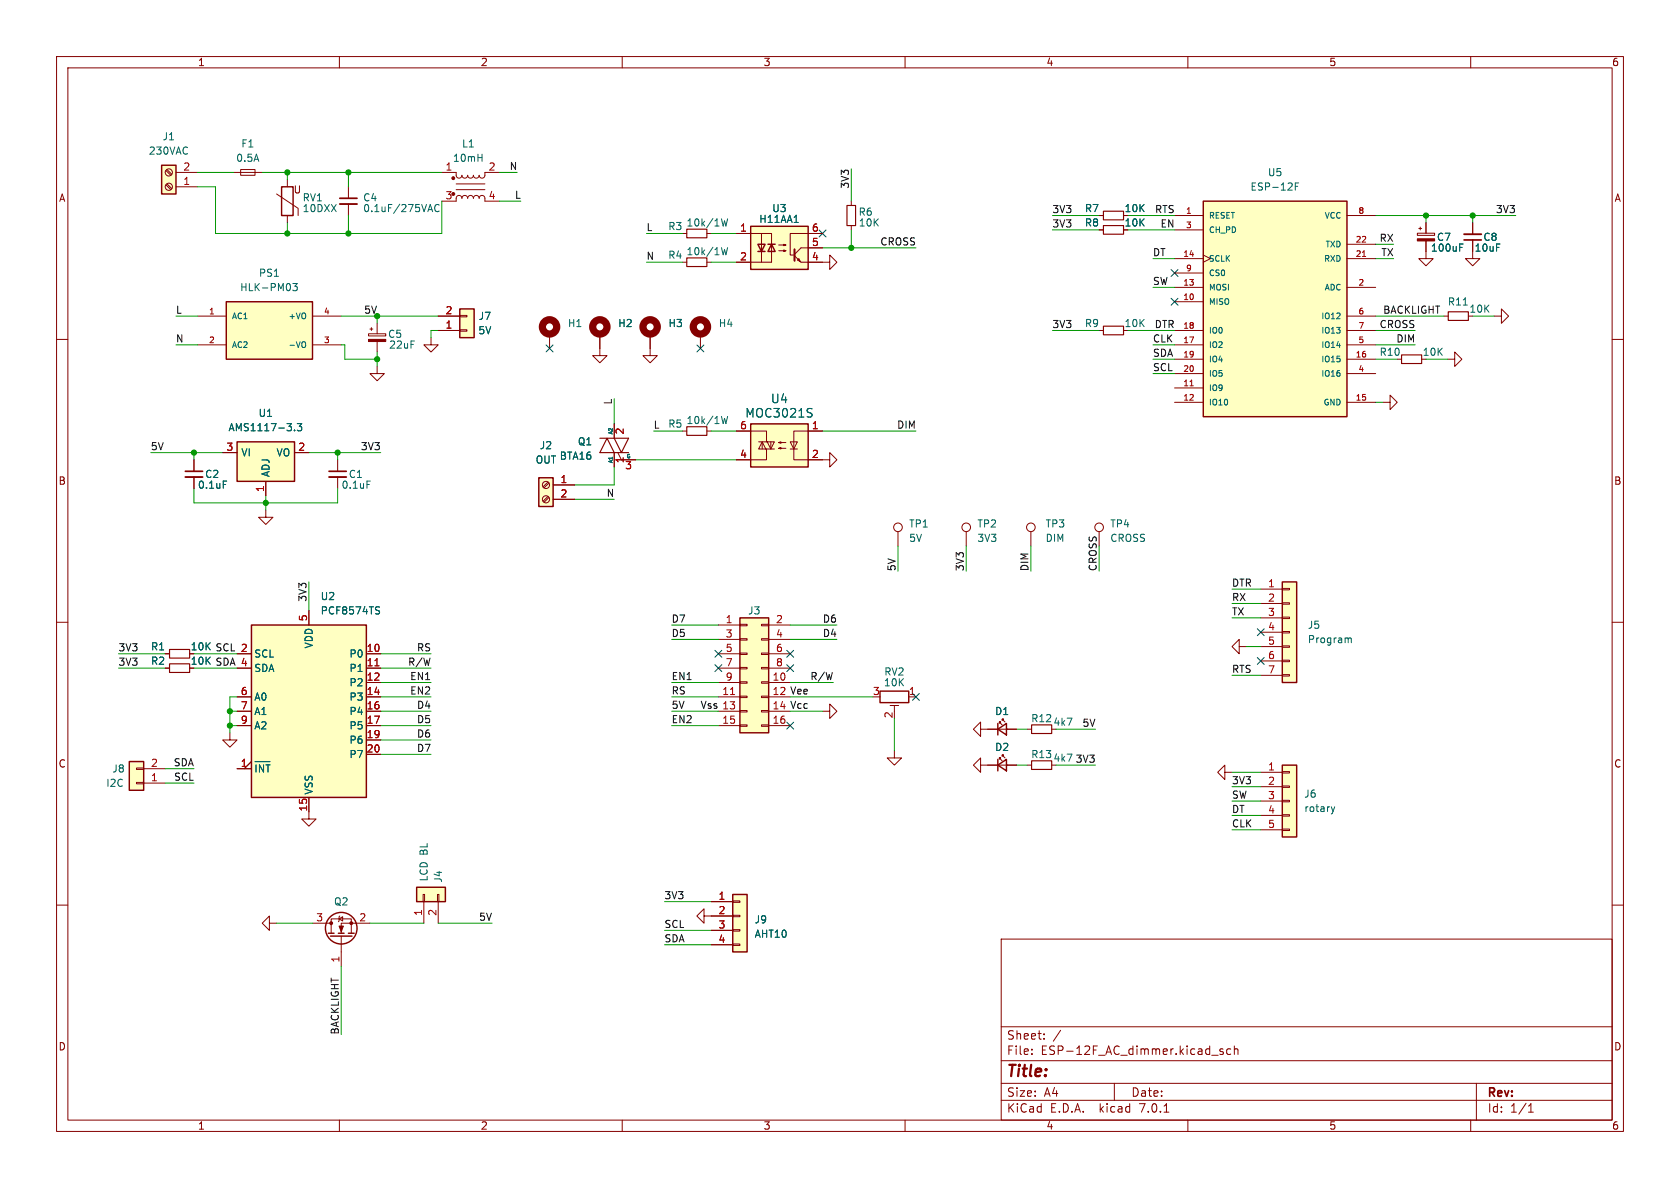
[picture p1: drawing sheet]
<svg xmlns="http://www.w3.org/2000/svg" width="297mm" height="210mm" viewBox="0 0 297 210" stroke-linecap="round" stroke-linejoin="round" font-family="sans-serif">
<g fill="none" stroke="#840000" stroke-width=".18">
<path d="M10 10h277v190h-277zM12 12h273v186h-273zM60 10v2M110 10v2M160 10v2M210 10v2M260 10v2M29.3 30.1l.9 .9M29.3 32.7l.9 .8M29.5 30l.9 .8M29.5 32.5l.9 .9M31.1 30.5h3.8"/>
<path d="M31.1 33h3.8M41.3 30.5h5.1M42.5 30h2.6v1h-2.6zM48.9 34.3l3.8 2.5v1.3M50.8 31.8v1.2M50.8 38.1v1.3M61.6 33v2.1M61.6 36.1v2M78.1 30.5h2.5l.1 .7 .4 .3 .4-.1 .2-.4 .1 .3 .3 .2 .4-.1 .2-.4 .1 .3 .3 .2 .4-.1 .2-.4 .2 .4 .5 .1 .2-.2 .1-.3 .2 .4 .4 .1 .4-.3v-.7h2.6M78.1 35.6h2.5l.1-.8 .5-.3 .3 .2 .2 .4 .1-.4 .3-.1 .4 .1 .2 .4 .1-.3 .2-.2h.5l.2 .5 .2-.4 .4-.1 .3 .1 .1 .4 .2-.4 .4-.2 .4 .4v.7h2.6M80.6 32.5h5.1M80.6 33.5h5.1"/>
<path d="M150.5 35.6v.7M150.5 39.9v.7M194.3 38.1h.8M207.6 38.1h5.1M238.1 38.1h5.1M252.1 39.4v1.8M260.3 39.4v2M10 60h2M34.9 55.9h5.1M55.2 55.9h5.1M65.2 59h3v.4h-3zM65.4 58.2h.5"/>
<path d="M65.7 57.9v.5M66.7 57.2v1.8M76.2 59.7v1.3h1.3l-1.3 1.2-1.3-1.2h1.3M77.5 55.9h3.8M77.5 58.4h3.8M81.3 55.8h1.2v.2h-1.2zM81.3 58.3h1.2v.2h-1.2zM97.2 59.1v2.5M106 59.1v3.8h1.3l-1.3 1.2-1.2-1.2h1.2M114.9 59.1v3.8h1.3l-1.3 1.2-1.2-1.2h1.2M120.6 41.3h.8M120.6 46.4h.8"/>
<path d="M123.8 59.1v2.5M125 41.3h.7M125 46.4h.7M130.2 41.3h4.4v5.1h-4.4M134.6 41.3h1.8v5.1h-1.8M137.7 44.3h1.2l-.3 .2v-.3l.3 .1M137.7 43.3h1.2l-.3 .1v-.2l.3 .1M140.5 45.2l1.1 1.2h5.1v-1.3l1.3 1.3-1.3 1.2v-1.2M141 46l.2-.3 .3 .5zM145.4 41.3h-5.7v3.8h.6M145.4 43.8h-3.8l-1.1 1.2M194.3 58.4h.8"/>
<path d="M194.3 40.6h.8M207.6 58.4h5.1M207.6 40.6h5.1M207.6 53.3h5.1M207.6 50.8h5.1M207.6 45.7h5.1M207.6 48.3h5.1M212.7 45.1l1.3 .6-1.3 .7M238.1 55.9h5.1M238.1 58.4h5.1M238.1 50.8h5.1M238.1 45.7h5.1"/>
<path d="M238.1 43.2h5.1M250.6 41.2h3v.4h-3zM250.8 40.4h.5M251.1 40.1v.5M252.1 42.6v3.1h1.3l-1.3 1.3-1.3-1.3h1.3M255.3 55.9h.7M260.3 42.4v3.3h1.3l-1.3 1.3-1.2-1.3h1.2M264.2 55.9h1.2v-1.3l1.3 1.3-1.3 1.3v-1.3M285 60h2M34.9 61h5.1M55.2 61h5.1M66.7 64.8v1.2h1.2l-1.2 1.3-1.3-1.3h1.3"/>
<path d="M66.7 60.4v1.8M108.6 74.9v2.6M120.6 76.2h.8M125 76.2h.7M130.2 76.2h5.3v1.9M134.1 78.1h2.8l-.6 1.3-.7-1.3M134.7 78.1v1.3M135.4 79.4l-.7-1.3-.6 1.3h2.8M135.5 79.4v1.9h-5.3M136.3 78.1v1.3M137.7 79.2l.3-.1v.3l-.3-.2h1.2M137.7 78.2l.3-.1v.3l-.3-.2h1.2"/>
<path d="M139.7 78.1h1.3l-.7 1.3zM139.7 79.4h1.3M145.4 76.2h-5.1v5.1h6.4v-1.3l1.3 1.3-1.3 1.3v-1.3M207.6 61h5.1M207.6 63.5h5.1M207.6 68.6h5.1M207.6 71.1h5.1M207.6 66h5.1M238.1 61h5.1M238.1 63.5h5.1M238.1 71.1h5.1M238.1 66h5.1"/>
<path d="M244.5 71.1h1.2v-1.2l1.3 1.2-1.3 1.3v-1.3M247 63.5h.8M255.9 63.5h1.3v-1.3l1.2 1.3-1.2 1.3v-1.3M34.3 81.3v2M34.3 84.3v2.1M39.4 80h2.5M47 90.2v1.2h1.3l-1.3 1.3-1.3-1.3h1.3M47 85.1v2.5M52.1 80h2.5M59.7 81.3v2M59.7 84.3v2.1M96.9 87.8l-.9 .8"/>
<path d="M96.9 85.2l-.9 .9M97.1 87.9l-.9 .9M97.1 85.4l-.9 .8M97.8 85.7h3.8M97.8 88.3h3.8M108.6 80v2.6M109.2 80l.7 1.3h2.5M158.7 94v2.5M170.8 94v2.5M182.2 94v2.5M194.3 94v2.5M10 110h2"/>
<path d="M29.2 115.6h.8M29.2 118.1h.8M41.9 115.6h2.5M41.9 118.1h2.5M54.6 108v2.5M64.8 115.6h2.5M64.8 118.1h2.5M127 110.5h3.8M127 113h3.8M127 115.6h3.8M127 118.1h3.8M130.8 118h1.3v.2h-1.3z"/>
<path d="M130.8 115.4h1.3v.3h-1.3zM130.8 112.9h1.3v.3h-1.3zM130.8 110.4h1.3v.2h-1.3zM134.6 118h1.3v.2h-1.3zM134.6 115.4h1.3v.3h-1.3zM134.6 112.9h1.3v.3h-1.3zM134.6 110.4h1.3v.2h-1.3zM135.9 110.5h3.8M135.9 113h3.8M135.9 115.6h3.8M135.9 118.1h3.8M219.1 114.3v-1.3l-1.3 1.3 1.3 1.3v-1.3h1.2"/>
<path d="M222.9 104.1h3.8M222.9 106.7h3.8M222.9 109.2h3.8M222.9 111.8h3.8M222.9 114.3h3.8M222.9 116.8h3.8M222.9 119.4h3.8M226.7 119.3h1.3v.2h-1.3zM226.7 116.7h1.3v.3h-1.3zM226.7 114.2h1.3v.2h-1.3zM226.7 111.6h1.3v.3h-1.3zM226.7 109.1h1.3v.2h-1.3z"/>
<path d="M226.7 106.6h1.3v.2h-1.3zM226.7 104h1.3v.3h-1.3zM285 110h2M24.1 135.8h1.3v.2h-1.3zM24.1 138.3h1.3v.3h-1.3zM25.4 138.4h3.8M25.4 135.9h3.8M40.6 129.5v1.3h1.3l-1.3 1.3-1.2-1.3h1.2M41.9 123.2h2.5M41.9 125.7h2.5M41.9 128.3h2.5M41.9 135.9h2.5"/>
<path d="M44.4 134.6l-1.2 1.3M64.8 120.7h2.5M64.8 123.2h2.5M64.8 125.7h2.5M64.8 128.3h2.5M64.8 130.8h2.5M64.8 133.4h2.5M127 120.7h3.8M127 123.2h3.8M127 125.7h3.8M127 128.3h3.8M130.8 128.1h1.3v.3h-1.3z"/>
<path d="M130.8 125.6h1.3v.3h-1.3zM130.8 123.1h1.3v.2h-1.3zM130.8 120.5h1.3v.3h-1.3zM134.6 128.1h1.3v.3h-1.3zM134.6 125.6h1.3v.3h-1.3zM134.6 123.1h1.3v.2h-1.3zM134.6 120.5h1.3v.3h-1.3zM135.9 120.7h3.8M135.9 123.2h3.8M135.9 125.7h3.8M135.9 128.3h3.8M145.4 125.7h1.3v-1.2l1.3 1.2-1.3 1.3v-1.3"/>
<path d="M157.4 124.7h1.5M158.1 132.7v1.3h-1.3l1.3 1.3 1.3-1.3h-1.3M158.1 124.7v1M160.7 123.2h1.2M173.4 128.9v1.3l-1.3-1.3 1.3-1.3v1.3h6.3M173.4 135.3v1.2l-1.3-1.2 1.3-1.3v1.3h6.3M176.7 134.2v-.2h.2h-.2l.5 .5M176.7 127.9v-.3h.2h-.2l.5 .5M177.2 133.7v-.2h.2h-.2l.5 .5M177.2 127.4v-.3h.2h-.2l.5 .5M181.6 128.9h.8M181.6 135.3h.8"/>
<path d="M216.5 136.5v-1.2l-1.2 1.2 1.2 1.3v-1.3h1.3M222.9 136.5h3.8M222.9 139.1h3.8M226.7 138.9h1.3v.3h-1.3zM226.7 136.4h1.3v.3h-1.3zM10 160h2M54.6 141v3.8h1.3l-1.3 1.3-1.3-1.3h1.3M74.8 158.1h.3v1.3h-.3zM74.9 159.4v3.8M77.3 158.1h.3v1.3h-.3zM77.5 159.4v3.8M125.7 159.4h3.8"/>
<path d="M129.5 159.3h1.3v.2h-1.3zM222.9 141.6h3.8M222.9 144.1h3.8M222.9 146.7h3.8M226.7 146.6h1.3v.2h-1.3zM226.7 144h1.3v.3h-1.3zM226.7 141.5h1.3v.2h-1.3zM285 160h2M47.6 163.2v-1.3l-1.2 1.3 1.2 1.3v-1.3h1.3M55.2 163.2h3.3M58.5 165v-2.6h3.6v2.6M59.9 162.4l.7-.3v.7z"/>
<path d="M60.1 161.9l-.2 .2v.7l-.1 .1M60.3 165.5v5.3M65.4 163.2h-5.1v1.8M124.5 161.9v-1.2l-1.3 1.2 1.3 1.3v-1.3h5M125.7 164.5h3.8M125.7 167h3.8M129.5 166.9h1.3v.2h-1.3zM129.5 164.3h1.3v.3h-1.3zM129.5 161.8h1.3v.3h-1.3zM177 166h108v32h-108zM60 198v2M110 198v2"/>
<path d="M160 198v2M177 194.5h108M177 191.5h108M177 187.5h108M177 181.5h108M182.4 186.3v.1M182.4 185.5v.1M184.6 183.6v.1M184.6 182.8v.1M197 191.5v3M205.8 196.6h.8M210 198v2"/>
<path d="M214.2 186.5h1.2M216.2 185.5l-.3-.1-.3 .2 .1 .2 .5 .2v.3h-.6M217.6 185.5l-.5-.1-.2 .3v.4l.1 .2h.6M218.2 185.5l.2-.1 .4 .1 .1 .9M218.2 184.9v1.5M260 198v2M261 191.5v6.5M270.2 196.6h.9M270.2 195.5l.4-.4v1.5"/>
<circle cx="29.8" cy="33" r=".63"/>
<circle cx="29.8" cy="30.5" r=".63"/>
<circle cx="96.5" cy="85.7" r=".63"/>
<circle cx="96.5" cy="88.3" r=".63"/>
<circle cx="158.7" cy="93.2" r=".76"/>
<circle cx="170.8" cy="93.2" r=".76"/>
<circle cx="182.2" cy="93.2" r=".76"/>
<circle cx="194.3" cy="93.2" r=".76"/>
</g>
<g fill="#ffffc2" stroke="#ffffc2" stroke-width=".18">
<path d="M40 53.3h15.2v10.2h-15.2z"/>
<path d="M132.7 74.9h10.2v7.7h-10.2z"/>
<path d="M129.5 158.1h2.6v10.2h-2.6z"/>
<path d="M73.7 156.8h5v2.6h-5z"/>
<path d="M81.3 54.6h2.5v5.1h-2.5z"/>
<path d="M226.7 135.3h2.5v12.7h-2.5z"/>
<path d="M226.7 102.9h2.5v17.8h-2.5z"/>
<path d="M130.8 109.2h5.1v20.3h-5.1z"/>
<path d="M41.9 78.1h10.2v7h-10.2z"/>
<path d="M95.2 84.5h2.6v5h-2.6z"/>
<path d="M22.9 134.6h2.5v5.1h-2.5z"/>
<path d="M28.6 29.2h2.5v5.1h-2.5z"/>
<path d="M44.4 110.5h20.4v30.5h-20.4z"/>
<path d="M132.7 40h10.2v7.6h-10.2z"/>
<path d="M212.7 35.6h25.4v38.1h-25.4z"/>
</g>
<g fill="none" stroke="#840000" stroke-width=".25">
<path d="M28.6 29.2h2.5v5.1h-2.5zM49.8 33h2v5.1h-2zM212.7 35.6h25.4v38.1h-25.4zM40 53.3h15.2v10.2h-15.2zM81.3 54.6h2.5v5.1h-2.5zM132.7 40h10.2v7.6h-10.2zM134 43.2h1.3l-.7 1.3zM134 44.5h1.3M135.8 43.2h1.2M136.4 43.2l.6 1.3h-1.2zM41.9 78.1h10.2v7h-10.2zM132.7 74.9h10.2v7.7h-10.2z"/>
<path d="M95.2 84.5h2.6v5h-2.6zM44.4 110.5h20.4v30.5h-20.4zM130.8 109.2h5.1v20.3h-5.1zM226.7 102.9h2.5v17.8h-2.5zM22.9 134.6h2.5v5.1h-2.5zM155.6 122.2h5.1v2h-5.1zM176.4 135.3l1.5-1.1v2.1zM176.4 128.9l1.5-1v2zM176.4 127.9v2M176.4 134.2v2.1M226.7 135.3h2.5v12.7h-2.5zM73.7 156.8h5v2.6h-5z"/>
<path d="M129.5 158.1h2.6v10.2h-2.6zM58 165h1.1M58.4 165.5h3.8M59.8 165h1M61.6 165h1"/>
<circle cx="60.3" cy="164.1" r="2.79"/>
</g>
<g fill="none" stroke="#006464" stroke-width=".18">
<path d="M75.8 37.1h.6M76.1 36.1l.4 1.3M77.6 36.3a.6 .6 0 0 0-.8 .4 .6 .6 0 0 0 .6 .7l.2-.1M84.5 27.9h.7M85.2 27.3v1.2M128.6 38.7l-.3 1.3-.2-.9-.3 .9M140.4 39.3h.7M229 32.9h.4M229.6 32.3h-.6v1.3M51.8 50.1h.8l-.5 .5 .4 .1v.6l-.2 .1-.5-.1M128.6 43.8l-.3 1.2-.2-.9-.3 .9M258.1 43.1h.6"/>
<path d="M52.1 76v.2M52.6 74.9h.7l-.4 .5 .4 .1v.5l-.2 .2-.5-.2M53.8 60.4l.2 .4v.5l-.2 .1M128.6 73.6l-.3 1.3-.2-.9-.3 .9M143.3 72.2l.3 .1M143.4 73.1l.2 .2-.2 .4M39.5 85h.6M64.9 85h.6M66.6 107.3h.5M66.9 107.9l.2 .3-.2 .3M238.4 112.8h.4l.1 .8M45.1 134.6h2.6"/>
<path d="M45.3 135.2v1.3M46.6 135.2v1.3l-.7-1.3v1.3M47 135.2h.7M47.4 135.2v1.3M235.4 142.6l.3 .9M235.7 143.5l-.2 .3M236 142.6l-.3 .9"/>
</g>
<g fill="none" stroke="#840000" stroke-width="1.3">
<circle cx="97.2" cy="57.8" r="1.27"/>
<circle cx="106" cy="57.8" r="1.27"/>
<circle cx="114.9" cy="57.8" r="1.27"/>
<circle cx="123.8" cy="57.8" r="1.27"/>
</g>
<g fill="#840000" stroke="#840000" stroke-width=".18">
<path d="M59.9 163.7h.8l-.4 1z"/>
<path d="M250.6 42.2h3v.4h-3z"/>
<path d="M65.2 60h3v.4h-3z"/>
<circle cx="62.1" cy="163.2" r=".25"/>
<circle cx="58.5" cy="163.2" r=".25"/>
<circle cx="80.1" cy="34.3" r=".25"/>
<circle cx="80.1" cy="31.5" r=".25"/>
</g>
<path d="M60.1 36.1h3M258.8 41.4h3.1M32.8 84.3h3M58.2 84.3h3" fill="none" stroke="#840000" stroke-width=".33"/>
<path d="M60.1 35.1h3M258.8 42.4h3.1M32.8 83.3h3M58.2 83.3h3" fill="none" stroke="#840000" stroke-width=".3"/>
<g fill="none" stroke="#840000" stroke-width=".2">
<path d="M149.7 36.3h1.6v3.6h-1.6zM195.1 39.9h3.5v1.5h-3.5zM195.1 37.3h3.5v1.6h-3.5zM121.4 40.5h3.6v1.5h-3.6zM121.4 45.6h3.6v1.5h-3.6zM195.1 57.7h3.5v1.5h-3.5zM256 55.1h3.6v1.5h-3.6zM106 77.5h5.1l-1.2 2.5-1.3-2.5M121.4 75.4h3.6v1.6h-3.6zM247.8 62.7h3.5v1.6h-3.5zM108.6 80l-1.3-2.5-1.3 2.5h5.1M30 114.8h3.5v1.5h-3.5z"/>
<path d="M30 117.3h3.5v1.6h-3.5zM182.4 128.1h3.5v1.6h-3.5zM182.4 134.5h3.5v1.5h-3.5z"/>
</g>
<path d="M240.9 45.3h.5M210.4 68.2h.6M66.3 117.7h.7M129.1 122.8h.8" fill="none" stroke="#a90000" stroke-width=".18"/>
<path d="M140.5 44.1v2" fill="none" stroke="#840000" stroke-width=".36"/>
<g fill="none" stroke="#009600" stroke-width=".18">
<path d="M34.9 30.5h6.4M34.9 33h3.2v8.3h40v-5.7M46.4 30.5h31.7M50.8 30.5v1.3M50.8 39.4v1.9M61.6 30.5v2.5M61.6 38.1v3.2M88.3 30.5h3.1M88.3 35.6h3.8M150.5 29.8v5.8M186.1 38.1h8.2M199.4 38.1h8.2"/>
<path d="M243.2 38.1h24.8M252.1 38.1v1.3M260.3 38.1v1.3M31.1 55.9h3.8M60.3 55.9h17.2M66.7 55.9v1.3M77.5 58.4h-1.3v1.3M114.3 41.3h6.3M114.3 46.4h6.3M125.7 41.3h4.5M125.7 46.4h4.5M145.4 43.8h16.5"/>
<path d="M150.5 40.6v3.2M186.1 58.4h8.2M186.1 40.6h8.2M199.4 58.4h8.2M199.4 40.6h8.2M203.8 45.7h3.8M203.8 50.8h3.8M243.2 58.4h7M243.2 43.2h3.2M243.2 55.9h12.1M243.2 45.7h3.2M260.3 55.9h3.9"/>
<path d="M31.1 61h3.8M60.3 61h.7v2.5h5.7M66.7 62.2v2.6M108.6 70.5v4.4M115.6 76.2h5M125.7 76.2h4.5M145.4 76.2h16.5M203.8 66h3.8M203.8 61h3.8M203.8 63.5h3.8M243.2 61h7M243.2 63.5h3.8"/>
<path d="M243.2 71.1h1.3M252.1 63.5h3.8M26.7 80h12.7M34.3 86.4v2.5h25.4v-2.5M34.3 80v1.3M47 87.6v2.6M54.6 80h12.7M59.7 80v1.3M101.6 88.3h7M108.6 82.6v3.1h-7M112.4 81.3h17.8M158.7 96.5v4.5"/>
<path d="M170.8 96.5v4.5M182.2 96.5v4.5M194.3 96.5v4.5M21 118.1h8.2M21 115.6h8.2M34.3 118.1h7.6M34.3 115.6h7.6M54.6 102.9v5.1M67.3 118.1h8.9M67.3 115.6h8.9M118.7 113h8.3M118.7 110.5h8.3"/>
<path d="M139.7 113h8.3M139.7 110.5h8.3M217.8 109.2h5.1M217.8 106.7h5.1M217.8 119.4h5.1M217.8 104.1h5.1M220.3 114.3h2.6M29.2 135.9h5.1M29.2 138.4h5.1M40.6 125.7h1.3M40.6 128.3h1.3M41.9 123.2h-1.3v6.3"/>
<path d="M67.3 123.2h8.9M67.3 125.7h8.9M67.3 133.4h8.9M67.3 128.3h8.9M67.3 120.7h8.9M67.3 130.8h8.9M118.7 123.2h8.3M118.7 125.7h8.3M118.7 128.3h8.3M118.7 120.7h8.3M139.7 123.2h14.6M139.7 125.7h5.7"/>
<path d="M139.7 120.7h7.6M158.1 127v5.7M179.7 135.3h1.9M179.7 128.9h1.9M186.7 135.3h7M186.7 128.9h7M217.8 139.1h5.1M217.8 136.5h5.1M117.5 159.4h8.2M217.8 141.6h5.1M217.8 146.7h5.1M217.8 144.1h5.1"/>
<path d="M48.9 163.2h6.3M60.3 170.8v12.1M65.4 163.2h9.5M77.5 163.2h9.5M117.5 167h8.2M117.5 164.5h8.2"/>
</g>
<g fill="none" stroke="#000084" stroke-width=".18">
<path d="M144.8 40.7l1.2 1.2M146 40.7l-1.2 1.2M207 52.7l1.3 1.2M207 47.7l1.3 1.2M208.3 52.7l-1.3 1.2M208.3 47.7l-1.3 1.2M96.5 61l1.3 1.2M97.8 61l-1.3 1.2M123.2 61l1.2 1.2M124.4 61l-1.2 1.2M126.4 115l1.2 1.2M126.4 117.5l1.2 1.2"/>
<path d="M127.6 117.5l-1.2 1.2M127.6 115l-1.2 1.2M139.1 117.5l1.2 1.2M139.1 115l1.2 1.2M140.3 117.5l-1.2 1.2M140.3 115l-1.2 1.2M222.3 111.2l1.2 1.2M222.3 116.2l1.2 1.2M223.5 111.2l-1.2 1.2M223.5 116.2l-1.2 1.2M139.1 127.7l1.2 1.2M140.3 127.7l-1.2 1.2"/>
<path d="M161.3 122.6l1.2 1.2M162.5 122.6l-1.2 1.2"/>
</g>
<g fill="#009600" stroke="#009600" stroke-width=".18">
<circle cx="59.7" cy="80" r=".46"/>
<circle cx="34.3" cy="80" r=".46"/>
<circle cx="47" cy="88.9" r=".46"/>
<circle cx="61.6" cy="30.5" r=".46"/>
<circle cx="66.7" cy="55.9" r=".46"/>
<circle cx="61.6" cy="41.3" r=".46"/>
<circle cx="66.7" cy="63.5" r=".46"/>
<circle cx="50.8" cy="30.5" r=".46"/>
<circle cx="50.8" cy="41.3" r=".46"/>
<circle cx="150.5" cy="43.8" r=".46"/>
<circle cx="40.6" cy="125.7" r=".46"/>
<circle cx="40.6" cy="128.3" r=".46"/>
<circle cx="260.3" cy="38.1" r=".46"/>
<circle cx="252.1" cy="38.1" r=".46"/>
</g>
<text font-size="2.8" fill="#840000" x="178" y="190.8">Title:</text>
<g font-size="2.1" fill="#006464">
<text x="136.2" y="71.4">U4</text>
<text x="131.7" y="74">MOC3021S</text>
</g>
<g font-size="2.1" fill="#840000">
<text x="178" y="183.9">Sheet:</text>
<text x="186.2" y="183.9">/</text>
<text x="178" y="186.6">File:</text>
<text x="184" y="186.6">ESP-12F_AC_dimmer.kicad_sch</text>
<text x="178" y="196.8">KiCad</text>
<text x="178" y="194">Size:</text>
<text x="184.6" y="194">A4</text>
<text x="185.7" y="196.8">E.D.A.</text>
<text x="194.4" y="196.8">kicad</text>
<text x="200" y="194">Date:</text>
<text x="201.5" y="196.8">7.0.1</text>
<text x="263" y="194.2">Rev:</text>
<text x="263" y="196.8">Id:</text>
<text x="267" y="196.8">1/1</text>
</g>
<g font-size="1.8" fill="#840000">
<text x="35" y="11.8">1</text>
<text x="85" y="11.8">2</text>
<text x="135" y="11.8">3</text>
<text x="185" y="11.8">4</text>
<text x="235" y="11.8">5</text>
<text x="285" y="11.8">6</text>
<text x="10.4" y="35.8">A</text>
<text x="51.8" y="34.4">U</text>
<text x="285.4" y="35.8">A</text>
<text x="198.8" y="40.2">10K</text>
<text x="198.8" y="37.7">10K</text>
<text x="10.3" y="85.8">B</text>
<text x="285.3" y="85.8">B</text>
<text x="33.7" y="115.1">10K</text>
<text x="33.7" y="117.7">10K</text>
<text x="10.3" y="135.8">C</text>
<text x="285.3" y="135.8">C</text>
<text x="10.3" y="185.8">D</text>
<text x="285.3" y="185.8">D</text>
<text x="35" y="199.8">1</text>
<text x="85" y="199.8">2</text>
<text x="135" y="199.8">3</text>
<text x="185" y="199.8">4</text>
<text x="235" y="199.8">5</text>
<text x="285" y="199.8">6</text>
</g>
<g font-size="1.8" fill="#006464">
<text x="26.2" y="27.5">230VAC</text>
<text x="28.7" y="25">J1</text>
<text x="41.7" y="28.8">0.5A</text>
<text x="42.6" y="26.2">F1</text>
<text x="80" y="28.8">10mH</text>
<text x="81.6" y="26.2">L1</text>
<text x="53.4" y="35.8">RV1</text>
<text x="64.1" y="35.8">C4</text>
<text x="221" y="33.8">ESP-12F</text>
<text x="224.1" y="31.3">U5</text>
<text x="53.4" y="37.7">10DXX</text>
<text x="64.1" y="37.7">0.1uF/275VAC</text>
<text x="118.1" y="40.8">R3</text>
<text x="121.3" y="40.2">10k/1W</text>
<text x="134.2" y="39.6">H11AA1</text>
<text x="136.5" y="37.7">U3</text>
<text x="151.7" y="38.3">R6</text>
<text x="151.8" y="40.2">10K</text>
<text x="191.7" y="40.2">R8</text>
<text x="191.7" y="37.7">R7</text>
<text x="118.1" y="45.9">R4</text>
<text x="121.3" y="45.3">10k/1W</text>
<text x="252.9" y="44.6">100uF</text>
<text x="254" y="42.7">C7</text>
<text x="260.6" y="44.6">10uF</text>
<text x="262.2" y="42.7">C8</text>
<text x="42.4" y="51.6">HLK-PM03</text>
<text x="45.7" y="49.1">PS1</text>
<text x="68.5" y="59.9">C5</text>
<text x="84.5" y="59.2">5V</text>
<text x="84.6" y="56.7">J7</text>
<text x="100.3" y="58">H1</text>
<text x="109.2" y="58">H2</text>
<text x="118.1" y="58">H3</text>
<text x="127" y="58">H4</text>
<text x="191.7" y="58">R9</text>
<text x="198.8" y="58">10K</text>
<text x="255.9" y="54.2">R11</text>
<text x="259.7" y="55.4">10K</text>
<text x="68.7" y="61.8">22uF</text>
<text x="243.8" y="63.1">R10</text>
<text x="251.5" y="63.1">10K</text>
<text x="40.3" y="76.4">AMS1117-3.3</text>
<text x="45.7" y="73.9">U1</text>
<text x="118.1" y="75.8">R5</text>
<text x="121.3" y="75.1">10k/1W</text>
<text x="42.7" y="80.8">VI</text>
<text x="48.8" y="80.8">VO</text>
<text x="94.6" y="82.1">OUT</text>
<text x="95.4" y="79.6">J2</text>
<text x="98.9" y="81.4">BTA16</text>
<text x="102.1" y="78.9">Q1</text>
<text x="34.9" y="86.6">0.1uF</text>
<text x="36.2" y="84.6">C2</text>
<text x="47.8" y="84.3" transform="rotate(-90 47.8 84.3)">ADJ</text>
<text x="60.3" y="86.6">0.1uF</text>
<text x="61.6" y="84.6">C1</text>
<text x="160.7" y="93.4">TP1</text>
<text x="160.7" y="95.9">5V</text>
<text x="172.7" y="93.4">TP2</text>
<text x="172.7" y="95.9">3V3</text>
<text x="184.8" y="93.4">TP3</text>
<text x="184.8" y="95.9">DIM</text>
<text x="196.2" y="93.4">TP4</text>
<text x="196.2" y="95.9">CROSS</text>
<text x="56.6" y="106.2">U2</text>
<text x="56.6" y="108.8">PCF8574TS</text>
<text x="132.2" y="108.8">J3</text>
<text x="231.1" y="111.3">J5</text>
<text x="231.1" y="113.9">Program</text>
<text x="26.6" y="115.1">R1</text>
<text x="26.6" y="117.7">R2</text>
<text x="45" y="116.4">SCL</text>
<text x="45" y="118.9">SDA</text>
<text x="55.4" y="114.8" transform="rotate(-90 55.4 114.8)">VDD</text>
<text x="61.7" y="116.4">P0</text>
<text x="61.7" y="118.9">P1</text>
<text x="156.3" y="119.6">RV2</text>
<text x="45" y="124">A0</text>
<text x="61.7" y="121.5">P2</text>
<text x="61.7" y="124">P3</text>
<text x="156.2" y="121.5">10K</text>
<text x="45" y="126.6">A1</text>
<text x="45" y="129.1">A2</text>
<text x="61.7" y="126.6">P4</text>
<text x="61.7" y="129.1">P5</text>
<text x="61.7" y="131.6">P6</text>
<text x="175.9" y="126.6">D1</text>
<text x="182.2" y="127.8">R12</text>
<text x="186.2" y="128.5">4k7</text>
<text x="19.8" y="136.7">J8</text>
<text x="61.7" y="134.2">P7</text>
<text x="175.9" y="132.9">D2</text>
<text x="182.2" y="134.2">R13</text>
<text x="186.2" y="134.8">4k7</text>
<text x="18.7" y="139.3">I2C</text>
<text x="55.4" y="140.5" transform="rotate(-90 55.4 140.5)">VSS</text>
<text x="230.5" y="141.2">J6</text>
<text x="230.5" y="143.7">rotary</text>
<text x="75.8" y="155.9" transform="rotate(-90 75.8 155.9)">LCD BL</text>
<text x="59" y="160.2">Q2</text>
<text x="78.3" y="156.1" transform="rotate(-90 78.3 156.1)">J4</text>
<text x="133.4" y="163.4">J9</text>
<text x="133.4" y="165.9">AHT10</text>
</g>
<g font-size="1.8" fill="#a90000">
<text x="32.4" y="32.8">1</text>
<text x="32.4" y="30.2">2</text>
<text x="78.7" y="30.2">1</text>
<text x="78.7" y="35.3">3</text>
<text x="86.3" y="30.2">2</text>
<text x="86.3" y="35.3">4</text>
<text x="130.8" y="41">1</text>
<text x="143.5" y="41">6</text>
<text x="130.8" y="46.1">2</text>
<text x="143.5" y="46.1">4</text>
<text x="143.5" y="43.6">5</text>
<text x="78.7" y="58.2">1</text>
<text x="78.7" y="55.6">2</text>
<text x="110.5" y="76.9" transform="rotate(-90 110.5 76.9)">2</text>
<text x="130.8" y="75.9">6</text>
<text x="143.5" y="75.9">1</text>
<text x="40" y="79.8">3</text>
<text x="52.7" y="79.8">2</text>
<text x="110.5" y="83.2">3</text>
<text x="110.5" y="81.9" transform="rotate(-90 110.5 81.9)">1</text>
<text x="130.8" y="81">4</text>
<text x="143.5" y="81">2</text>
<text x="46.7" y="87" transform="rotate(-90 46.7 87)">1</text>
<text x="99" y="85.5">1</text>
<text x="99" y="88">2</text>
<text x="224.1" y="103.9">1</text>
<text x="224.1" y="106.4">2</text>
<text x="54.4" y="109.9" transform="rotate(-90 54.4 109.9)">5</text>
<text x="128.2" y="110.2">1</text>
<text x="128.2" y="112.8">3</text>
<text x="137.1" y="110.2">2</text>
<text x="137.1" y="112.8">4</text>
<text x="224.1" y="109">3</text>
<text x="224.1" y="111.5">4</text>
<text x="42.5" y="115.3">2</text>
<text x="42.5" y="117.9">4</text>
<text x="64.8" y="115.3">10</text>
<text x="64.8" y="117.9">11</text>
<text x="128.2" y="115.3">5</text>
<text x="128.2" y="117.9">7</text>
<text x="137.1" y="115.3">6</text>
<text x="137.1" y="117.9">8</text>
<text x="224.1" y="114">5</text>
<text x="224.1" y="116.6">6</text>
<text x="224.1" y="119.1">7</text>
<text x="42.5" y="122.9">6</text>
<text x="42.5" y="125.5">7</text>
<text x="64.8" y="120.4">12</text>
<text x="64.8" y="122.9">14</text>
<text x="64.8" y="125.5">16</text>
<text x="127.6" y="122.9">11</text>
<text x="128.2" y="120.4">9</text>
<text x="136.5" y="120.4">10</text>
<text x="154.3" y="122.9">3</text>
<text x="160.6" y="122.9">1</text>
<text x="42.5" y="128">9</text>
<text x="64.8" y="128">17</text>
<text x="64.8" y="130.6">19</text>
<text x="127.6" y="128">15</text>
<text x="136.5" y="128">16</text>
<text x="157.9" y="127" transform="rotate(-90 157.9 127)">2</text>
<text x="26.6" y="135.6">2</text>
<text x="42.5" y="135.6">1</text>
<text x="64.8" y="133.1">20</text>
<text x="224.1" y="136.3">1</text>
<text x="26.6" y="138.2">1</text>
<text x="54.4" y="143.5" transform="rotate(-90 54.4 143.5)">15</text>
<text x="224.1" y="138.8">2</text>
<text x="224.1" y="141.4">3</text>
<text x="224.1" y="143.9">4</text>
<text x="224.1" y="146.4">5</text>
<text x="74.7" y="162" transform="rotate(-90 74.7 162)">1</text>
<text x="77.2" y="162" transform="rotate(-90 77.2 162)">2</text>
<text x="127" y="159.1">1</text>
<text x="127" y="161.7">2</text>
<text x="55.8" y="162.9">3</text>
<text x="63.5" y="162.9">2</text>
<text x="127" y="164.2">3</text>
<text x="127" y="166.8">4</text>
<text x="60.1" y="170.2" transform="rotate(-90 60.1 170.2)">1</text>
</g>
<g font-size="1.8" fill="#0f0f0f">
<text x="90" y="30.1">N</text>
<text x="90.9" y="35.2">L</text>
<text x="150.1" y="33.5" transform="rotate(-90 150.1 33.5)">3V3</text>
<text x="114.3" y="40.9">L</text>
<text x="186.1" y="37.8">3V3</text>
<text x="186.1" y="40.3">3V3</text>
<text x="204.1" y="37.8">RTS</text>
<text x="205" y="40.3">EN</text>
<text x="264.3" y="37.8">3V3</text>
<text x="114.3" y="46">N</text>
<text x="155.5" y="43.5">CROSS</text>
<text x="203.8" y="45.4">DT</text>
<text x="243.8" y="42.8">RX</text>
<text x="244.1" y="45.4">TX</text>
<text x="203.8" y="50.5">SW</text>
<text x="31.1" y="55.5">L</text>
<text x="64.2" y="55.5">5V</text>
<text x="186.1" y="58.1">3V3</text>
<text x="204" y="58.1">DTR</text>
<text x="243.8" y="58.1">CROSS</text>
<text x="244.4" y="55.5">BACKLIGHT</text>
<text x="31.1" y="60.6">N</text>
<text x="203.8" y="65.7">SCL</text>
<text x="203.8" y="60.6">CLK</text>
<text x="203.8" y="63.2">SDA</text>
<text x="246.7" y="60.6">DIM</text>
<text x="108.2" y="71.6" transform="rotate(-90 108.2 71.6)">L</text>
<text x="115.6" y="75.9">L</text>
<text x="158.5" y="75.9">DIM</text>
<text x="26.7" y="79.7">5V</text>
<text x="63.7" y="79.7">3V3</text>
<text x="107.1" y="87.9">N</text>
<text x="158.4" y="101" transform="rotate(-90 158.4 101)">5V</text>
<text x="170.5" y="101" transform="rotate(-90 170.5 101)">3V3</text>
<text x="181.9" y="101" transform="rotate(-90 181.9 101)">DIM</text>
<text x="194" y="101" transform="rotate(-90 194 101)">CROSS</text>
<text x="54.3" y="106.5" transform="rotate(-90 54.3 106.5)">3V3</text>
<text x="217.8" y="103.8">DTR</text>
<text x="217.8" y="106.3">RX</text>
<text x="118.7" y="110.1">D7</text>
<text x="118.7" y="112.7">D5</text>
<text x="145.3" y="112.7">D4</text>
<text x="145.3" y="110.1">D6</text>
<text x="217.8" y="108.9">TX</text>
<text x="21" y="115.2">3V3</text>
<text x="21" y="117.8">3V3</text>
<text x="38.1" y="115.2">SCL 2</text>
<text x="38.1" y="117.8">SDA 4</text>
<text x="72" y="117.8">R/W</text>
<text x="73.6" y="115.2">RS</text>
<text x="217.8" y="119">RTS</text>
<text x="72.4" y="122.8">EN2</text>
<text x="72.4" y="120.3">EN1</text>
<text x="73.6" y="125.4">D4</text>
<text x="118.7" y="122.8">RS</text>
<text x="118.7" y="125.4">5V</text>
<text x="118.7" y="120.3">EN1</text>
<text x="123.7" y="125.4">Vss 13</text>
<text x="136.5" y="122.9">12 Vee</text>
<text x="136.5" y="125.5">14 Vcc</text>
<text x="143.1" y="120.3">R/W</text>
<text x="73.6" y="127.9">D5</text>
<text x="73.6" y="130.5">D6</text>
<text x="118.7" y="127.9">EN2</text>
<text x="191.2" y="128.6">5V</text>
<text x="30.6" y="135.5">SDA</text>
<text x="73.6" y="133">D7</text>
<text x="190" y="134.9">3V3</text>
<text x="30.7" y="138.1">SCL</text>
<text x="217.8" y="141.3">SW</text>
<text x="217.8" y="138.7">3V3</text>
<text x="217.8" y="143.8">DT</text>
<text x="217.8" y="146.3">CLK</text>
<text x="117.5" y="159">3V3</text>
<text x="84.6" y="162.8">5V</text>
<text x="117.5" y="166.7">SDA</text>
<text x="117.5" y="164.1">SCL</text>
<text x="60" y="182.9" transform="rotate(-90 60 182.9)">BACKLIGHT</text>
</g>
<g font-size="1.4" fill="#a90000">
<text x="209.6" y="37.8">1</text>
<text x="209.6" y="40.4">3</text>
<text x="240.1" y="37.8">8</text>
<text x="209.1" y="45.5">14</text>
<text x="239.6" y="45.5">21</text>
<text x="239.6" y="42.9">22</text>
<text x="209.1" y="53.1">10</text>
<text x="209.1" y="50.5">13</text>
<text x="209.6" y="48">9</text>
<text x="240.1" y="50.5">2</text>
<text x="36.9" y="55.6">1</text>
<text x="57.2" y="55.6">4</text>
<text x="209.1" y="58.2">18</text>
<text x="240.1" y="55.6">6</text>
<text x="240.1" y="58.2">7</text>
<text x="36.9" y="60.7">2</text>
<text x="57.2" y="60.7">3</text>
<text x="209.1" y="60.7">17</text>
<text x="209.1" y="63.2">19</text>
<text x="209.1" y="65.8">20</text>
<text x="239.6" y="63.2">16</text>
<text x="240.1" y="65.8">4</text>
<text x="240.1" y="60.7">5</text>
<text x="209.1" y="68.3">11</text>
<text x="209.1" y="70.9">12</text>
<text x="239.6" y="70.9">15</text>
</g>
<g font-size="1.4" fill="#006464">
<text x="213.7" y="38.8">RESET</text>
<text x="213.7" y="41.3">CH_PD</text>
<text x="234" y="38.8">VCC</text>
<text x="213.7" y="46.4">SCLK</text>
<text x="233.9" y="46.4">RXD</text>
<text x="234.2" y="43.9">TXD</text>
<text x="213.7" y="51.5">MOSI</text>
<text x="213.7" y="49">CS0</text>
<text x="234" y="51.5">ADC</text>
<text x="41" y="56.6">AC1</text>
<text x="50.9" y="56.6">+VO</text>
<text x="213.7" y="54">MISO</text>
<text x="213.7" y="59.1">IO0</text>
<text x="233.4" y="56.6">IO12</text>
<text x="233.4" y="59.1">IO13</text>
<text x="41" y="61.7">AC2</text>
<text x="50.9" y="61.7">-VO</text>
<text x="213.7" y="61.7">IO2</text>
<text x="213.7" y="64.2">IO4</text>
<text x="233.4" y="64.2">IO15</text>
<text x="233.4" y="61.7">IO14</text>
<text x="213.7" y="69.3">IO9</text>
<text x="213.7" y="71.8">IO10</text>
<text x="213.7" y="66.7">IO5</text>
<text x="233.4" y="66.7">IO16</text>
<text x="233.8" y="71.8">GND</text>
</g>
<g font-size=".9" fill="#006464">
<text x="108.3" y="76.9" transform="rotate(-90 108.3 76.9)">A2</text>
<text x="108.3" y="81.9" transform="rotate(-90 108.3 81.9)">A1</text>
<text x="110.7" y="81">G</text>
</g>
</svg>
